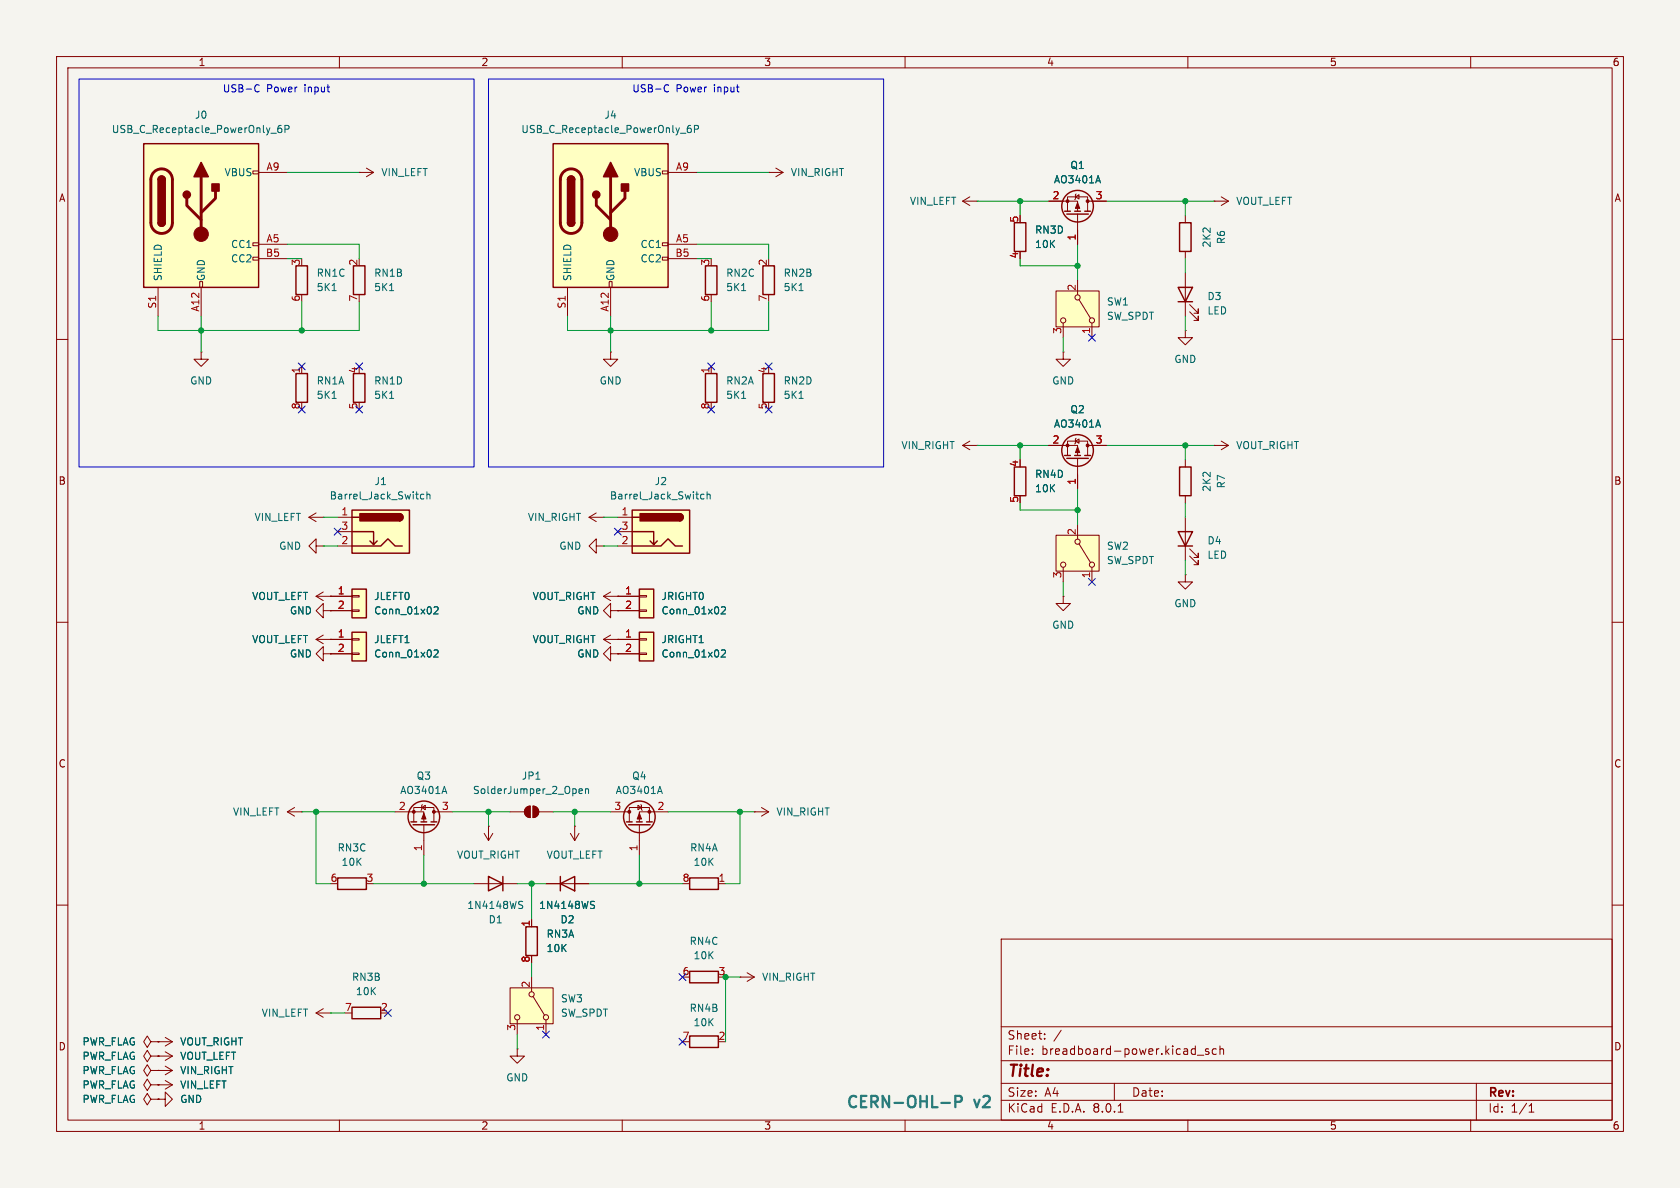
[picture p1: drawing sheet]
<svg xmlns="http://www.w3.org/2000/svg" width="297mm" height="210mm" viewBox="0 0 297 210" stroke-linecap="round" stroke-linejoin="round" font-family="sans-serif">
<path d="M0 0h297v210h-297z" fill="#f5f4ef" stroke="#f5f4ef" stroke-width=".18"/>
<g fill="none" stroke="#840000" stroke-width=".18">
<path d="M10 10h277v190h-277zM12 12h273v186h-273zM60 10v2M110 10v2M160 10v2M210 10v2M260 10v2M10 60h2M285 60h2M53.3 64.8v1.2M10 110h2M55.9 113l1.2 .8"/>
<path d="M55.9 113h2.5M57.1 115.6v-1.3l-1.2 1.3 1.2 1.2v-1.2h1.3M57.1 108v-1.3l-1.2 1.3 1.2 1.2v-1.2h1.3M57.1 112.3l-1.2 .7M58.4 115.6h.1M58.4 108h.1M58.4 113h.1M285 110h2M10 160h2M285 160h2M177 166h108v32h-108zM60 198v2"/>
<path d="M110 198v2M160 198v2M177 194.5h108M177 191.5h108M177 187.5h108M177 181.5h108M182.5 186.3v.1M182.5 185.5v.1M184.7 183.6v.1M184.7 182.8v.1M187.6 182.1l-1.3 2M197 191.5v3"/>
<path d="M197.7 196.6h.8M210 198v2M211.7 186.5h1.1M213.7 185.5l-.4-.1-.2 .2 .1 .2 .5 .2v.3h-.6M215 185.5l-.4-.1-.3 .3v.4l.2 .2h.5M215.7 185.5l.2-.1 .3 .1 .1 .9M215.7 184.9v1.5M260 198v2M261 191.5v6.5M270.3 196.6h.9M270.3 195.5l.4-.4v1.5"/>
</g>
<path d="M52.3 66h2.1v5.1h-2.1z" fill="none" stroke="#840000" stroke-width=".25"/>
<path d="M58.7 70.4h.7" fill="none" stroke="#006464" stroke-width=".18"/>
<path d="M62.2 90.2h10.2v7.6h-10.2z" fill="#ffffc2"/>
<path d="M62.2 90.2h10.2v7.6h-10.2zM62.2 94h3.8v2.3l.7-.7M62.2 96.5h5.1l1.3-1.2 1.2 1.2h1.3M62.2 91.4h1.3M65.4 95.6l.6 .7M70.6 90.8a.64 .64 0 0 1 .6 .6 .64 .64 0 0 1-.6 .7" fill="none" stroke="#840000" stroke-width=".25"/>
<g fill="#840000" stroke="#840000" stroke-width=".25">
<path d="M70.6 90.8a.64 .64 0 0 1 .6 .6 .64 .64 0 0 1-.6 .7z"/>
<path d="M63.6 90.8h7v1.3h-7z"/>
</g>
<path d="M59.7 91.4h2.5M59.7 96.5h2.5M59.7 94h2.5" fill="none" stroke="#840000" stroke-width=".18"/>
<path d="M74.9 87.4h-.3l-.3 .2 .1 .5h.5M75.5 87.5l.2-.1h.3v.8M75.5 86.9v1.3" fill="none" stroke="#006464" stroke-width=".18"/>
<path d="M62.2 104.1h2.6v5.1h-2.6z" fill="#ffffc2"/>
<path d="M58.4 105.4h3.8M58.4 108h3.8M62.2 107.8h1.3v.3h-1.3zM62.2 105.3h1.3v.2h-1.3z" fill="none" stroke="#840000" stroke-width=".18"/>
<path d="M62.2 104.1h2.6v5.1h-2.6z" fill="none" stroke="#840000" stroke-width=".25"/>
<path d="M76.7 107.4l.5-.1 .3 .3-.8 .9h.8" fill="none" stroke="#006464" stroke-width=".18"/>
<path d="M62.2 111.8h2.6v5h-2.6z" fill="#ffffc2"/>
<g fill="none" stroke="#840000" stroke-width=".18">
<path d="M63.5 30.5h.1M63.5 30.5h2.5M64.8 29.7l1.2 .8M66 30.5l-1.2 .7M135.9 30.5h.1M135.9 30.5h2.5M137.2 29.7l1.2 .8M138.4 30.5l-1.2 .7M170.2 35.6h2.5M170.2 35.6l1.2 .7M171.4 34.8l-1.2 .8M172.7 35.6h.1"/>
<path d="M185.4 35.6h5.1v1.7M188.7 37.3v-2.5h3.6v2.5M190.1 34.8l.7-.4v.8zM190.2 34.3l-.1 .1v.8l-.1 .1M190.5 37.8v5.4M192.3 35.6h3.3M209.5 38.1v1.3M214.6 35.6h.1M214.6 35.6h2.6M215.9 34.8l1.3 .8M217.2 35.6l-1.3 .7M209.5 44.5v1.2"/>
<path d="M209.5 48.3v7.6M210.3 55.1l1.5 1.5v-.7v.7h-.7M210.3 53.8l1.5 1.6v-.8v.8h-.7M170.2 78.7l1.2 .8M170.2 78.7h2.5M171.4 78l-1.2 .7M172.7 78.7h.1M55.9 105.4l1.2 .8M55.9 105.4h2.5M57.1 104.6l-1.2 .8M58.4 105.4h.1M58.4 113h3.8"/>
<path d="M58.4 115.6h3.8M62.2 115.4h1.3v.3h-1.3zM62.2 112.9h1.3v.3h-1.3zM50.8 143.5l1.3 .8M50.8 143.5h2.5M52.1 142.7l-1.3 .8M53.3 143.5h.1"/>
</g>
<g fill="none" stroke="#840000" stroke-width=".25">
<path d="M179.3 39.4h2.1v5.1h-2.1zM188.2 37.3h1M188.6 37.8h3.8M190 37.3h1M191.8 37.3h1M208.5 39.4h2.1v5.1h-2.1zM52.3 47h2.1v5.1h-2.1zM134.9 47h2v5.1h-2zM208.3 50.8h2.5l-1.3 2.5zM208.3 53.3h2.5M62.5 66h2v5.1h-2zM134.9 66h2v5.1h-2z"/>
<path d="M62.2 111.8h2.6v5h-2.6zM59.7 155.2h5.1v2h-5.1z"/>
<circle cx="190.5" cy="36.4" r="2.79"/>
</g>
<path d="M194.1 31.1l.5 1.2M58.7 51.4h.7M141.3 51.4h.7M68.9 70.4h.7M141.3 70.4h.7M76.7 115l.5-.1 .3 .3-.8 .9h.8" fill="none" stroke="#006464" stroke-width=".18"/>
<g fill="#840000" stroke="#840000" stroke-width=".18">
<path d="M190.5 35.8l.4 1h-.8z"/>
<circle cx="188.7" cy="35.6" r=".25"/>
<circle cx="192.3" cy="35.6" r=".25"/>
</g>
<path d="M90.2 174.6h7.6v6.4h-7.6z" fill="#ffffc2"/>
<g fill="none" stroke="#840000" stroke-width=".18">
<path d="M106.7 105.4l1.2 .8M106.7 105.4h2.5M107.9 104.6l-1.2 .8M109.2 105.4h.1M90.2 143.5h2.5M93 142.8l.7-.3v2a1.02 1.02 0 0 1-.9-.6 1.02 1.02 0 0 1 .2-1.1zM94.2 142.5a1.02 1.02 0 0 1 1 1 1.02 1.02 0 0 1-1 1zM95.2 143.5h2.6M100.8 147.3l.8 1.3M101.6 146.1h.1M101.6 146.1v2.5M102.4 147.3l-.8 1.3"/>
<path d="M90.2 174.6h7.6v6.4h-7.6zM94 172.7v2.6M94.2 176.1l2.1 3.4M91.4 180.3v2.6M96.5 180.3v2.6"/>
<circle cx="91.4" cy="179.8" r=".46"/>
<circle cx="94" cy="175.8" r=".46"/>
<circle cx="96.5" cy="179.8" r=".46"/>
</g>
<g fill="#840000" stroke="#840000" stroke-width=".18">
<path d="M93 142.8l.7-.3v2a1.02 1.02 0 0 1-.9-.6 1.02 1.02 0 0 1 .2-1.1z"/>
<path d="M94.2 142.5a1.02 1.02 0 0 1 1 1 1.02 1.02 0 0 1-1 1z"/>
</g>
<path d="M102.4 139.9l.6-.2-.1-.2-.4-.1-.1 .2v.6h.5M103.5 139.6l.2-.2 .3 .1v.8M103.5 139.4v.9" fill="none" stroke="#006464" stroke-width=".18"/>
<path d="M121.9 171.7h5.1v2h-5.1zM121.9 183.1h5.1v2.1h-5.1z" fill="none" stroke="#840000" stroke-width=".25"/>
<path d="M113 111.8h2.6v5h-2.6z" fill="#ffffc2"/>
<path d="M106.7 113h6.3M106.7 113l1.2 .8M107.9 108v-1.3l-1.2 1.3 1.2 1.2v-1.2h1.3M107.9 115.6v-1.3l-1.2 1.3 1.2 1.2v-1.2h1.3M107.9 112.3l-1.2 .7M109.2 108h.1M109.2 115.6h.1M109.2 113h.1M109.2 115.6h3.8M113 115.4h1.3v.3h-1.3zM113 112.9h1.3v.3h-1.3z" fill="none" stroke="#840000" stroke-width=".18"/>
<path d="M113 111.8h2.6v5h-2.6z" fill="none" stroke="#840000" stroke-width=".25"/>
<path d="M127.5 115l.5-.1 .3 .3-.8 .9h.8" fill="none" stroke="#006464" stroke-width=".18"/>
<path d="M113 104.1h2.6v5.1h-2.6z" fill="#ffffc2"/>
<g fill="none" stroke="#840000" stroke-width=".18">
<path d="M188 62.2v1.3h1.2l-1.2 1.3-1.3-1.3h1.3M188 62.2h.1M109.2 105.4h3.8M109.2 108h3.8M113 107.8h1.3v.3h-1.3zM113 105.3h1.3v.2h-1.3zM96.5 156.2h7.6M107.9 143.5h3.4M111.3 145.3v-2.6h3.5v2.6M112.8 142.4l.6 .3-.6 .4zM113 145.8v5.3M113.3 142.2l.1 .2v.7l.1 .2"/>
<path d="M118.1 143.5h-5.1v1.8M127 156.2h1.3M133.3 143.5h.1M133.3 143.5h2.6M134.6 142.7l1.3 .8M135.9 143.5l-1.3 .8M94 162.6v1.2M130.8 172.7h.1M130.8 172.7h2.5M132.1 172l1.2 .7M133.3 172.7l-1.2 .8"/>
</g>
<g fill="none" stroke="#840000" stroke-width=".25">
<path d="M62.5 47h2v5.1h-2zM113 104.1h2.6v5.1h-2.6zM99.1 156.2l2.5-1.3v2.6zM99.1 154.9v2.6M110.7 145.3h1.1M111.1 145.8h3.8M112.5 145.3h1M114.3 145.3h1M121.9 155.2h5.1v2h-5.1zM93 163.8h2v5.1h-2z"/>
<circle cx="113" cy="144.4" r="2.79"/>
</g>
<path d="M68.9 51.4h.7M127.5 107.4l.5-.1 .3 .3-.8 .9h.8M116.7 139l.4 1.3M104.6 159.9l.4 .2 .1 .3-.2 .2h-.3M104.6 159.3l.5 .1" fill="none" stroke="#006464" stroke-width=".18"/>
<g fill="#840000" stroke="#840000" stroke-width=".18">
<path d="M113 143.8l.4 1h-.8z"/>
<circle cx="114.8" cy="143.5" r=".25"/>
<circle cx="111.3" cy="143.5" r=".25"/>
</g>
<path d="M25.4 25.4h20.3v25.4h-20.3z" fill="#ffffc2"/>
<g fill="none" stroke="#840000" stroke-width=".18">
<path d="M44.7 30.2h1v.5h-1zM45.7 30.5h5.1M27.9 50.8v5.1M35.3 49.8h.5v1h-.5zM35.6 50.8v5.1M44.7 45.5h1v.5h-1zM44.7 42.9h1v.5h-1zM45.7 43.2h5.1M45.7 45.7h5.1M35.6 62.2v1.3h1.2l-1.2 1.3-1.3-1.3h1.3M35.6 62.2h.1M54.6 91.4l1.3 .8"/>
<path d="M54.6 91.4h2.5M55.9 96.5v-1.2l-1.3 1.2 1.3 1.3v-1.3h1.2M55.9 90.7l-1.3 .7M57.1 91.4h.1M57.1 96.5h.1"/>
</g>
<path d="M25.4 25.4h20.3v25.4h-20.3zM27.9 39.4a.64 .64 0 0 0 .7 .6 .64 .64 0 0 0 .6-.6M27.9 31.8a.64 .64 0 0 1 .7-.7 .64 .64 0 0 1 .6 .7" fill="none" stroke="#840000" stroke-width=".25"/>
<path d="M27.2 30.4a1.91 1.91 0 0 1 2.1-.4 1.91 1.91 0 0 1 1.2 1.8v7.6a1.91 1.91 0 0 1-1.9 1.9 1.91 1.91 0 0 1-1.9-1.9v-7.8l.1-.6zM33 35.1v1.2l2.6 2.6M35.6 31.2v10.2M38.1 33.8v1.3l-2.5 2.5" fill="none" stroke="#840000" stroke-width=".51"/>
<g fill="#840000" stroke="#840000" stroke-width=".25">
<path d="M27.9 39.4h1.3a.64 .64 0 0 1-.6 .6 .64 .64 0 0 1-.7-.6z"/>
<path d="M27.9 31.8h1.3v7.6h-1.3z"/>
<path d="M28.1 31.3a.64 .64 0 0 1 .7-.1 .64 .64 0 0 1 .4 .6h-1.3z"/>
<path d="M35.6 28.7l1.2 2.5h-2.5z"/>
<path d="M37.5 32.5h1.2v1.3h-1.2z"/>
<circle cx="33" cy="34.4" r=".63"/>
</g>
<circle cx="35.6" cy="41.4" r="1.27" fill="#840000" stroke="#840000" stroke-width=".18"/>
<path d="M47.9 23.6h1M49.7 22.2h-.4a.86 .86 0 0 0 0 1.2l.5-.1v-.4l-.2-.2h-.4l-.1 .2M50.4 22.8h.6l.1-.2-.1-.3-.6-.1v1.2" fill="none" stroke="#006464" stroke-width=".18"/>
<path d="M186.7 94.6h7.6v6.4h-7.6z" fill="#ffffc2"/>
<g fill="none" stroke="#840000" stroke-width=".18">
<path d="M186.7 94.6h7.6v6.4h-7.6zM190.5 92.7v2.6M190.8 96.1l2 3.3M188 100.3v2.6M193 100.3v2.6M26.7 184.2l-.7-1.1-.6 1.1 .6 1 .7-1h1.2M27.9 184.2h.1"/>
<circle cx="188" cy="99.8" r=".46"/>
<circle cx="190.5" cy="95.8" r=".46"/>
<circle cx="193" cy="99.8" r=".46"/>
</g>
<path d="M186.7 51.4h7.6v6.4h-7.6z" fill="#ffffc2"/>
<g fill="none" stroke="#840000" stroke-width=".18">
<path d="M186.7 51.4h7.6v6.4h-7.6zM188 57.2v2.5M190.5 49.5v2.6M190.8 53l2 3.3M193 57.2v2.5M209.5 58.4v1.3h1.3l-1.3 1.3-1.2-1.3h1.2M209.5 58.4h.1M125.7 64.8v1.2M209.5 91.4v7.7M210.3 98.3l1.5 1.5v-.7v.7h-.7M210.3 97l1.5 1.6v-.8v.8h-.7M188 105.4v1.3h1.2l-1.2 1.3-1.3-1.3h1.3"/>
<path d="M188 105.4h.1M209.5 101.6v1.3h1.3l-1.3 1.2-1.2-1.2h1.2M209.5 101.6h.1M55.9 179.1l1.2 .7M55.9 179.1h2.5M57.1 178.3l-1.2 .8M58.4 179.1h.1M26.7 191.8l-.7-1-.6 1 .6 1 .7-1h1.2M26.7 194.3l-.7-1-.6 1 .6 1 .7-1h1.2M26.7 189.2l-.7-1-.6 1 .6 1 .7-1h1.2M27.9 191.8h.1M27.9 194.3h.1"/>
<path d="M27.9 189.2h.1M27.9 194.3h1.3v-1.3l1.3 1.3-1.3 1.3v-1.3M27.9 184.2h.1M27.9 184.2h2.6M27.9 191.8h2.6M29.2 183.4l1.3 .8M29.2 191l1.3 .8M30.5 184.2l-1.3 .7M30.5 191.8l-1.3 .7"/>
<circle cx="188" cy="56.6" r=".46"/>
<circle cx="190.5" cy="52.6" r=".46"/>
<circle cx="193" cy="56.6" r=".46"/>
</g>
<path d="M124.7 47h2v5.1h-2zM124.7 66h2v5.1h-2zM208.3 94h2.5l-1.3 2.5zM208.3 96.5h2.5" fill="none" stroke="#840000" stroke-width=".25"/>
<path d="M131.1 51.4h.7M131.1 70.4h.7" fill="none" stroke="#006464" stroke-width=".18"/>
<path d="M97.8 25.4h20.3v25.4h-20.3z" fill="#ffffc2"/>
<g fill="none" stroke="#840000" stroke-width=".18">
<path d="M117.1 30.2h1v.5h-1zM118.1 30.5h5.1M100.3 50.8v5.1M107.7 49.8h.5v1h-.5zM107.9 50.8v5.1M117.1 45.5h1v.5h-1zM117.1 42.9h1v.5h-1zM118.1 43.2h5.1M118.1 45.7h5.1M107.9 62.2v1.3h1.3l-1.3 1.3-1.2-1.3h1.2M107.9 62.2h.1M185.4 78.7h5.1v1.8"/>
<path d="M190.1 78l.7-.4v.8zM190.2 77.5l-.1 .1v.8l-.1 .1M192.3 78.7h3.3M214.6 78.7h.1M214.6 78.7h2.6M215.9 78l1.3 .7M217.2 78.7l-1.3 .8M188.7 80.5v-2.5h3.6v2.5M190.5 81v5.4M69.8 143.5h5.1v1.8M73.2 145.3v-2.6h3.5v2.6M74.5 142.7l.7-.3v.7z"/>
<path d="M74.7 142.2l-.2 .2v.7l-.1 .2M74.9 145.8v5.3M76.7 143.5h3.3M83.8 156.2h7.6M27.9 189.2h.1M27.9 186.7h.1M27.9 189.2h2.6M27.9 186.7h2.6M29.2 188.5l1.3 .7M29.2 185.9l1.3 .8M30.5 189.2l-1.3 .8M30.5 186.7l-1.3 .8"/>
</g>
<g fill="none" stroke="#840000" stroke-width=".25">
<path d="M97.8 25.4h20.3v25.4h-20.3zM100.3 39.4a.64 .64 0 0 0 .7 .6 .64 .64 0 0 0 .6-.6M100.3 31.8a.64 .64 0 0 1 .7-.7 .64 .64 0 0 1 .6 .7M188.2 80.5h1M188.6 81h3.8M190 80.5h1M191.8 80.5h1M72.6 145.3h1.1M73 145.8h3.8M74.4 145.3h1M76.2 145.3h1M86.4 154.9l2.5 1.3-2.5 1.3z"/>
<path d="M88.9 154.9v2.6M62.2 178.1h5.1v2h-5.1z"/>
<circle cx="190.5" cy="79.6" r="2.79"/>
<circle cx="74.9" cy="144.4" r="2.79"/>
</g>
<path d="M99.6 30.4a1.91 1.91 0 0 1 2.1-.4 1.91 1.91 0 0 1 1.2 1.8v7.6a1.91 1.91 0 0 1-1.9 1.9 1.91 1.91 0 0 1-1.9-1.9v-7.8l.1-.6zM105.4 35.1v1.2l2.5 2.6M107.9 31.2v10.2M110.5 33.8v1.3l-2.6 2.5" fill="none" stroke="#840000" stroke-width=".51"/>
<g fill="#840000" stroke="#840000" stroke-width=".25">
<path d="M100.3 39.4h1.3a.64 .64 0 0 1-.6 .6 .64 .64 0 0 1-.7-.6z"/>
<path d="M100.3 31.8h1.3v7.6h-1.3z"/>
<path d="M100.5 31.3a.64 .64 0 0 1 .7-.1 .64 .64 0 0 1 .4 .6h-1.3z"/>
<path d="M107.9 28.7l1.3 2.5h-2.5z"/>
<path d="M109.9 32.5h1.2v1.3h-1.2z"/>
<circle cx="105.4" cy="34.4" r=".63"/>
</g>
<g fill="#840000" stroke="#840000" stroke-width=".18">
<path d="M190.5 79l.4 1h-.8z"/>
<path d="M74.9 143.8l.4 1h-.8z"/>
<circle cx="107.9" cy="41.4" r="1.27"/>
<circle cx="188.7" cy="78.7" r=".25"/>
<circle cx="192.3" cy="78.7" r=".25"/>
<circle cx="73.2" cy="143.5" r=".25"/>
<circle cx="76.7" cy="143.5" r=".25"/>
</g>
<path d="M120.3 23.6h1M122.1 22.2h-.4a.86 .86 0 0 0 0 1.2l.5-.1v-.4l-.2-.2h-.4l-.1 .2M122.8 22.8h.6l.1-.2-.1-.3-.6-.1v1.2M194.1 74.2l.5 1.3M78.6 139l.4 1.3M91.9 159.9l.4 .2 .1 .3-.2 .2h-.3M91.9 159.3l.5 .1" fill="none" stroke="#006464" stroke-width=".18"/>
<path d="M111.8 90.2h10.1v7.6h-10.1z" fill="#ffffc2"/>
<path d="M111.8 90.2h10.1v7.6h-10.1zM111.8 94h3.8v2.3l.6-.7M111.8 96.5h5l1.3-1.2 1.3 1.2h1.2M111.8 91.4h1.2M114.9 95.6l.7 .7M120.1 90.8a.64 .64 0 0 1 .7 .6 .64 .64 0 0 1-.7 .7M179.3 82.6h2.1v5h-2.1zM208.5 82.6h2.1v5h-2.1z" fill="none" stroke="#840000" stroke-width=".25"/>
<g fill="#840000" stroke="#840000" stroke-width=".25">
<path d="M120.1 90.8a.64 .64 0 0 1 .7 .6 .64 .64 0 0 1-.7 .7z"/>
<path d="M113.2 90.8h6.9v1.3h-6.9z"/>
</g>
<g fill="none" stroke="#840000" stroke-width=".18">
<path d="M185.4 35.6h2.6M193 35.6h2.6M190.5 40.6v2.6M185.4 78.7h2.6M193 78.7h2.6M104.1 91.4h2.6M104.1 91.4l1.3 .8M105.4 96.5v-1.2l-1.3 1.2 1.3 1.3v-1.3h1.3M105.4 90.7l-1.3 .7M106.7 96.5h.1M106.7 91.4h.1M109.2 91.4h2.6"/>
<path d="M109.2 96.5h2.6M109.2 94h2.6M190.5 83.8v2.6M209.5 81.3v1.3M209.5 87.6v1.3M58.4 113h.1M58.4 108h.1M58.4 115.6h.1M58.4 105.4h.1M58.4 113h3.8M58.4 115.6h3.8M58.4 105.4h3.8"/>
<path d="M58.4 108h3.8M109.2 113h.1M109.2 115.6h.1M109.2 108h.1M109.2 105.4h.1M109.2 113h3.8M109.2 115.6h3.8M109.2 105.4h3.8M109.2 108h3.8M85.6 147.3l.8 1.3M86.4 146.1h.1M86.4 146.1v2.5"/>
<path d="M87.1 147.3l-.7 1.3M96.5 156.2h2.6M101.6 156.2h2.5M94 162.6v1.2M26.7 186.7l-.7-1-.6 1 .6 1 .7-1h1.2M27.9 186.7h.1M27.9 184.2h.1M27.9 191.8h.1M27.9 194.3h.1M27.9 189.2h.1M91.4 185.4v1.3h1.3l-1.3 1.3-1.2-1.3h1.2M91.4 185.4h.1"/>
</g>
<path d="M194.1 31.1l.5 1.2M194.1 74.2l.5 1.3M124.5 87.4h-.4l-.2 .2 .1 .5h.5M125 87.5l.2-.1h.3v.8M125 86.9v1.3M76.7 115l.5-.1 .3 .3-.8 .9h.8M76.7 107.4l.5-.1 .3 .3-.8 .9h.8M127.5 115l.5-.1 .3 .3-.8 .9h.8M127.5 107.4l.5-.1 .3 .3-.8 .9h.8M104.6 159.9l.4 .2 .1 .3-.2 .2h-.3M104.6 159.3l.5 .1" fill="none" stroke="#006464" stroke-width=".18"/>
<path d="M166.4 195h1.5M168.9 194.8h.8a.54 .54 0 0 0 .4-.5 .54 .54 0 0 0-.4-.6h-.8v2" fill="none" stroke="#0099b0" stroke-width=".4"/>
<path d="M14 14h69.8v68.6h-69.8zM45.3 15h.3l.2 .1M45.8 16.1l-.2 .1h-.3M86.4 14h69.8v68.6h-69.8zM117.7 15h.3l.2 .1M118.2 16.1l-.2 .1h-.3" fill="none" stroke="#0000c2" stroke-width=".18"/>
<g fill="none" stroke="#009600" stroke-width=".18">
<path d="M50.8 30.5h12.7M123.2 30.5h12.7M172.7 35.6h12.7M180.3 35.6v2.5M195.6 35.6h19M209.5 35.6v2.5M35.6 55.9v6.3M50.8 43.2h12.7v2.5M50.8 45.7h2.5M53.3 53.3v5.1M63.5 53.3v5.1h-35.6v-2.5M107.9 55.9v6.3"/>
<path d="M123.2 43.2h12.7v2.5M123.2 45.7h2.5M125.7 53.3v5.1M135.9 53.3v5.1h-35.6v-2.5M180.3 45.7v1.3h10.2M188 59.7v2.5M190.5 43.2v6.3M209.5 45.7v2.6M209.5 55.9v2.5M172.7 78.7h12.7M180.3 78.7v2.6M195.6 78.7h19"/>
<path d="M209.5 78.7v2.6M57.1 91.4h2.6M57.1 96.5h2.6M106.7 91.4h2.5M106.7 96.5h2.5M180.3 88.9v1.3h10.2M190.5 86.4v6.3M209.5 88.9v2.5M209.5 99.1v2.5M188 102.9v2.5M53.3 143.5h16.5M55.9 143.5v12.7h2.5"/>
<path d="M66 156.2h17.8M74.9 151.1v5.1M80 143.5h10.2M86.4 143.5v2.6M91.4 156.2h5.1M94 156.2v6.4M97.8 143.5h10.1M101.6 143.5v2.6M104.1 156.2h16.5M113 151.1v5.1M118.1 143.5h15.2M130.8 143.5v12.7h-2.5"/>
<path d="M58.4 179.1h2.6M94 170.2v2.5M130.8 172.7h-2.5v11.5M91.4 182.9v2.5"/>
</g>
<g fill="none" stroke="#000084" stroke-width=".18">
<path d="M192.4 59.1l1.2 1.2M193.6 59.1l-1.2 1.2M52.7 64.2l1.2 1.2M52.7 71.8l1.2 1.2M53.9 64.2l-1.2 1.2M53.9 71.8l-1.2 1.2M62.9 64.2l1.2 1.2M62.9 71.8l1.2 1.2M64.1 64.2l-1.2 1.2M64.1 71.8l-1.2 1.2M125.1 64.2l1.2 1.2M125.1 71.8l1.2 1.2"/>
<path d="M126.3 64.2l-1.2 1.2M126.3 71.8l-1.2 1.2M135.3 64.2l1.2 1.2M135.3 71.8l1.2 1.2M136.5 64.2l-1.2 1.2M136.5 71.8l-1.2 1.2M59.1 93.4l1.2 1.2M60.3 93.4l-1.2 1.2M108.6 93.4l1.2 1.2M109.8 93.4l-1.2 1.2M192.4 102.3l1.2 1.2M193.6 102.3l-1.2 1.2"/>
<path d="M68 178.5l1.2 1.2M69.2 178.5l-1.2 1.2M120 172.1l1.3 1.2M121.3 172.1l-1.3 1.2M95.9 182.3l1.2 1.2M97.1 182.3l-1.2 1.2M120 183.5l1.3 1.3M121.3 183.5l-1.3 1.3"/>
</g>
<g fill="#009600" stroke="#009600" stroke-width=".18">
<circle cx="107.9" cy="58.4" r=".46"/>
<circle cx="190.5" cy="90.2" r=".46"/>
<circle cx="209.5" cy="78.7" r=".46"/>
<circle cx="209.5" cy="35.6" r=".46"/>
<circle cx="53.3" cy="58.4" r=".46"/>
<circle cx="35.6" cy="58.4" r=".46"/>
<circle cx="130.8" cy="143.5" r=".46"/>
<circle cx="113" cy="156.2" r=".46"/>
<circle cx="128.3" cy="172.7" r=".46"/>
<circle cx="101.6" cy="143.5" r=".46"/>
<circle cx="86.4" cy="143.5" r=".46"/>
<circle cx="94" cy="156.2" r=".46"/>
<circle cx="190.5" cy="47" r=".46"/>
<circle cx="180.3" cy="78.7" r=".46"/>
<circle cx="180.3" cy="35.6" r=".46"/>
<circle cx="125.7" cy="58.4" r=".46"/>
<circle cx="74.9" cy="156.2" r=".46"/>
<circle cx="55.9" cy="143.5" r=".46"/>
</g>
<text font-size="2.8" fill="#840000" x="178" y="190.9">Title:</text>
<g font-size="2.8" fill="#0099b0">
<text x="149.4" y="196.4">CERN-OHL-P</text>
<text x="172.3" y="196.4">v2</text>
</g>
<g font-size="2.1" fill="#840000">
<text x="178" y="184">Sheet:</text>
<text x="178" y="186.7">File:</text>
<text x="184.1" y="186.7">breadboard-power.kicad_sch</text>
<text x="178" y="196.9">KiCad</text>
<text x="178" y="194.1">Size:</text>
<text x="184.7" y="194.1">A4</text>
<text x="185.7" y="196.9">E.D.A.</text>
<text x="193.3" y="196.9">8.0.1</text>
<text x="200" y="194.1">Date:</text>
<text x="263" y="194.3">Rev:</text>
<text x="263" y="196.9">Id:</text>
<text x="267.1" y="196.9">1/1</text>
</g>
<g font-size="1.8" fill="#840000">
<text x="35" y="11.9">1</text>
<text x="85" y="11.9">2</text>
<text x="135" y="11.9">3</text>
<text x="185" y="11.9">4</text>
<text x="235" y="11.9">5</text>
<text x="285" y="11.9">6</text>
<text x="10.3" y="35.9">A</text>
<text x="285.3" y="35.9">A</text>
<text x="10.3" y="85.9">B</text>
<text x="285.3" y="85.9">B</text>
<text x="10.3" y="135.9">C</text>
<text x="285.3" y="135.9">C</text>
<text x="10.3" y="185.9">D</text>
<text x="285.3" y="185.9">D</text>
<text x="35" y="199.9">1</text>
<text x="85" y="199.9">2</text>
<text x="135" y="199.9">3</text>
<text x="185" y="199.9">4</text>
<text x="235" y="199.9">5</text>
<text x="285" y="199.9">6</text>
</g>
<g font-size="1.8" fill="#0000c2">
<text x="39.3" y="16.6">USB-C</text>
<text x="47.1" y="16.6">Power</text>
<text x="53.9" y="16.6">input</text>
<text x="111.7" y="16.6">USB-C</text>
<text x="119.5" y="16.6">Power</text>
<text x="126.3" y="16.6">input</text>
</g>
<g font-size="1.8" fill="#006464">
<text x="19.7" y="23.7">USB_C_Receptacle_PowerOnly_6P</text>
<text x="34.4" y="21.2">J0</text>
<text x="92.1" y="23.7">USB_C_Receptacle_PowerOnly_6P</text>
<text x="106.8" y="21.2">J4</text>
<text x="39.6" y="31.3">VBUS</text>
<text x="67.3" y="31.3">VIN_LEFT</text>
<text x="112" y="31.3">VBUS</text>
<text x="139.7" y="31.3">VIN_RIGHT</text>
<text x="186.2" y="32.6">AO3401A</text>
<text x="189.1" y="30.1">Q1</text>
<text x="160.8" y="36.4">VIN_LEFT</text>
<text x="182.9" y="41.5">RN3D</text>
<text x="218.4" y="36.4">VOUT_LEFT</text>
<text x="40.8" y="44">CC1</text>
<text x="40.8" y="46.6">CC2</text>
<text x="113.1" y="44">CC1</text>
<text x="113.1" y="46.6">CC2</text>
<text x="182.9" y="44">10K</text>
<text x="214.2" y="43.9" transform="rotate(-90 214.2 43.9)">2K2</text>
<text x="216.8" y="43.3" transform="rotate(-90 216.8 43.3)">R6</text>
<text x="28.8" y="49.8" transform="rotate(-90 28.8 49.8)">SHIELD</text>
<text x="36.4" y="49.8" transform="rotate(-90 36.4 49.8)">GND</text>
<text x="55.9" y="49.1">RN1C</text>
<text x="55.9" y="51.7">5K1</text>
<text x="66" y="49.1">RN1B</text>
<text x="66" y="51.7">5K1</text>
<text x="101.2" y="49.8" transform="rotate(-90 101.2 49.8)">SHIELD</text>
<text x="108.8" y="49.8" transform="rotate(-90 108.8 49.8)">GND</text>
<text x="128.3" y="49.1">RN2C</text>
<text x="128.3" y="51.7">5K1</text>
<text x="138.4" y="49.1">RN2B</text>
<text x="138.4" y="51.7">5K1</text>
<text x="213.4" y="53.3">D3</text>
<text x="195.6" y="54.2">SW1</text>
<text x="195.6" y="56.7">SW_SPDT</text>
<text x="213.4" y="55.8">LED</text>
<text x="207.5" y="64.4">GND</text>
<text x="33.5" y="68.2">GND</text>
<text x="55.9" y="68.2">RN1A</text>
<text x="55.9" y="70.7">5K1</text>
<text x="66" y="68.2">RN1D</text>
<text x="66" y="70.7">5K1</text>
<text x="105.9" y="68.2">GND</text>
<text x="128.3" y="68.2">RN2A</text>
<text x="128.3" y="70.7">5K1</text>
<text x="138.4" y="68.2">RN2D</text>
<text x="138.4" y="70.7">5K1</text>
<text x="185.9" y="68.2">GND</text>
<text x="186.2" y="75.8">AO3401A</text>
<text x="189.1" y="73.3">Q2</text>
<text x="159.3" y="79.6">VIN_RIGHT</text>
<text x="218.4" y="79.6">VOUT_RIGHT</text>
<text x="58.2" y="88.5">Barrel_Jack_Switch</text>
<text x="66.1" y="86">J1</text>
<text x="107.7" y="88.5">Barrel_Jack_Switch</text>
<text x="115.6" y="86">J2</text>
<text x="182.9" y="84.7">RN4D</text>
<text x="182.9" y="87.2">10K</text>
<text x="214.2" y="87" transform="rotate(-90 214.2 87)">2K2</text>
<text x="216.8" y="86.4" transform="rotate(-90 216.8 86.4)">R7</text>
<text x="44.9" y="92.3">VIN_LEFT</text>
<text x="93.2" y="92.3">VIN_RIGHT</text>
<text x="49.3" y="97.4">GND</text>
<text x="98.8" y="97.4">GND</text>
<text x="195.6" y="97.4">SW2</text>
<text x="195.6" y="99.9">SW_SPDT</text>
<text x="213.4" y="96.4">D4</text>
<text x="213.4" y="99">LED</text>
<text x="44.5" y="106.3">VOUT_LEFT</text>
<text x="66" y="106.3">JLEFT0</text>
<text x="94.1" y="106.3">VOUT_RIGHT</text>
<text x="116.8" y="106.3">JRIGHT0</text>
<text x="207.5" y="107.5">GND</text>
<text x="44.5" y="113.9">VOUT_LEFT</text>
<text x="51.2" y="108.8">GND</text>
<text x="66" y="108.8">Conn_01x02</text>
<text x="66" y="113.9">JLEFT1</text>
<text x="94.1" y="113.9">VOUT_RIGHT</text>
<text x="102" y="108.8">GND</text>
<text x="116.8" y="108.8">Conn_01x02</text>
<text x="116.8" y="113.9">JRIGHT1</text>
<text x="185.9" y="111.4">GND</text>
<text x="51.2" y="116.4">GND</text>
<text x="66" y="116.4">Conn_01x02</text>
<text x="102" y="116.4">GND</text>
<text x="116.8" y="116.4">Conn_01x02</text>
<text x="70.7" y="140.6">AO3401A</text>
<text x="73.6" y="138">Q3</text>
<text x="83.5" y="140.6">SolderJumper_2_Open</text>
<text x="92.2" y="138">JP1</text>
<text x="108.8" y="140.6">AO3401A</text>
<text x="111.7" y="138">Q4</text>
<text x="41.1" y="144.4">VIN_LEFT</text>
<text x="137.2" y="144.4">VIN_RIGHT</text>
<text x="59.6" y="150.7">RN3C</text>
<text x="60.3" y="153.3">10K</text>
<text x="80.7" y="152">VOUT_RIGHT</text>
<text x="96.5" y="152">VOUT_LEFT</text>
<text x="121.9" y="150.7">RN4A</text>
<text x="122.5" y="153.3">10K</text>
<text x="82.5" y="160.9">1N4148WS</text>
<text x="95.2" y="160.9">1N4148WS</text>
<text x="86.3" y="163.4">D1</text>
<text x="96.5" y="166">RN3A</text>
<text x="99" y="163.4">D2</text>
<text x="121.8" y="167.2">RN4C</text>
<text x="62.1" y="173.6">RN3B</text>
<text x="96.5" y="168.5">10K</text>
<text x="122.5" y="169.8">10K</text>
<text x="134.6" y="173.6">VIN_RIGHT</text>
<text x="46.2" y="179.9">VIN_LEFT</text>
<text x="62.8" y="176.1">10K</text>
<text x="99.1" y="177.4">SW3</text>
<text x="99.1" y="179.9">SW_SPDT</text>
<text x="121.8" y="179.1">RN4B</text>
<text x="14.5" y="185">PWR_FLAG</text>
<text x="31.8" y="185">VOUT_RIGHT</text>
<text x="122.5" y="181.6">10K</text>
<text x="14.5" y="190.1">PWR_FLAG</text>
<text x="14.5" y="187.6">PWR_FLAG</text>
<text x="31.8" y="187.6">VOUT_LEFT</text>
<text x="31.8" y="190.1">VIN_RIGHT</text>
<text x="89.4" y="191.4">GND</text>
<text x="14.5" y="192.6">PWR_FLAG</text>
<text x="14.5" y="195.2">PWR_FLAG</text>
<text x="31.8" y="195.2">GND</text>
<text x="31.8" y="192.6">VIN_LEFT</text>
</g>
<g font-size="1.8" fill="#a90000">
<text x="47" y="30.2">A9</text>
<text x="119.4" y="30.2">A9</text>
<text x="186" y="35.3">2</text>
<text x="193.6" y="35.3">3</text>
<text x="180.1" y="39.4" transform="rotate(-90 180.1 39.4)">5</text>
<text x="46.9" y="45.5">B5</text>
<text x="47" y="42.9">A5</text>
<text x="53.1" y="47.1" transform="rotate(-90 53.1 47.1)">3</text>
<text x="63.2" y="47.1" transform="rotate(-90 63.2 47.1)">2</text>
<text x="119.3" y="45.5">B5</text>
<text x="119.4" y="42.9">A5</text>
<text x="125.5" y="47.1" transform="rotate(-90 125.5 47.1)">3</text>
<text x="135.6" y="47.1" transform="rotate(-90 135.6 47.1)">2</text>
<text x="180.1" y="45.8" transform="rotate(-90 180.1 45.8)">4</text>
<text x="190.2" y="42.6" transform="rotate(-90 190.2 42.6)">1</text>
<text x="53.1" y="53.4" transform="rotate(-90 53.1 53.4)">6</text>
<text x="63.2" y="53.4" transform="rotate(-90 63.2 53.4)">7</text>
<text x="125.5" y="53.4" transform="rotate(-90 125.5 53.4)">6</text>
<text x="135.6" y="53.4" transform="rotate(-90 135.6 53.4)">7</text>
<text x="190.2" y="51.5" transform="rotate(-90 190.2 51.5)">2</text>
<text x="27.7" y="54.7" transform="rotate(-90 27.7 54.7)">S1</text>
<text x="35.3" y="55.2" transform="rotate(-90 35.3 55.2)">A12</text>
<text x="100.1" y="54.7" transform="rotate(-90 100.1 54.7)">S1</text>
<text x="107.7" y="55.2" transform="rotate(-90 107.7 55.2)">A12</text>
<text x="187.7" y="59.1" transform="rotate(-90 187.7 59.1)">3</text>
<text x="192.8" y="59.1" transform="rotate(-90 192.8 59.1)">1</text>
<text x="53.1" y="66.1" transform="rotate(-90 53.1 66.1)">1</text>
<text x="63.2" y="66.1" transform="rotate(-90 63.2 66.1)">4</text>
<text x="125.5" y="66.1" transform="rotate(-90 125.5 66.1)">1</text>
<text x="135.6" y="66.1" transform="rotate(-90 135.6 66.1)">4</text>
<text x="53.1" y="72.5" transform="rotate(-90 53.1 72.5)">8</text>
<text x="63.2" y="72.5" transform="rotate(-90 63.2 72.5)">5</text>
<text x="125.5" y="72.5" transform="rotate(-90 125.5 72.5)">8</text>
<text x="135.6" y="72.5" transform="rotate(-90 135.6 72.5)">5</text>
<text x="180.1" y="82.6" transform="rotate(-90 180.1 82.6)">4</text>
<text x="186" y="78.5">2</text>
<text x="193.6" y="78.5">3</text>
<text x="180.1" y="89" transform="rotate(-90 180.1 89)">5</text>
<text x="190.2" y="85.8" transform="rotate(-90 190.2 85.8)">1</text>
<text x="60.3" y="91.2">1</text>
<text x="60.3" y="93.7">3</text>
<text x="109.8" y="91.2">1</text>
<text x="109.8" y="93.7">3</text>
<text x="190.2" y="94.7" transform="rotate(-90 190.2 94.7)">2</text>
<text x="60.3" y="96.3">2</text>
<text x="109.8" y="96.3">2</text>
<text x="59.6" y="105.2">1</text>
<text x="59.6" y="107.7">2</text>
<text x="110.4" y="105.2">1</text>
<text x="110.4" y="107.7">2</text>
<text x="187.7" y="102.3" transform="rotate(-90 187.7 102.3)">3</text>
<text x="192.8" y="102.3" transform="rotate(-90 192.8 102.3)">1</text>
<text x="59.6" y="112.8">1</text>
<text x="110.4" y="112.8">1</text>
<text x="59.6" y="115.3">2</text>
<text x="110.4" y="115.3">2</text>
<text x="70.4" y="143.3">2</text>
<text x="78" y="143.3">3</text>
<text x="108.5" y="143.3">3</text>
<text x="116.1" y="143.3">2</text>
<text x="58.3" y="156">6</text>
<text x="64.7" y="156">3</text>
<text x="74.7" y="150.6" transform="rotate(-90 74.7 150.6)">1</text>
<text x="112.8" y="150.6" transform="rotate(-90 112.8 150.6)">1</text>
<text x="120.6" y="156">8</text>
<text x="126.9" y="156">1</text>
<text x="93.7" y="163.9" transform="rotate(-90 93.7 163.9)">1</text>
<text x="93.7" y="170.3" transform="rotate(-90 93.7 170.3)">8</text>
<text x="120.6" y="172.5">6</text>
<text x="126.9" y="172.5">3</text>
<text x="60.9" y="178.8">7</text>
<text x="67.2" y="178.8">2</text>
<text x="93.7" y="174.7" transform="rotate(-90 93.7 174.7)">2</text>
<text x="91.2" y="182.3" transform="rotate(-90 91.2 182.3)">3</text>
<text x="96.3" y="182.3" transform="rotate(-90 96.3 182.3)">1</text>
<text x="120.6" y="183.9">7</text>
<text x="126.9" y="183.9">2</text>
</g>
</svg>
